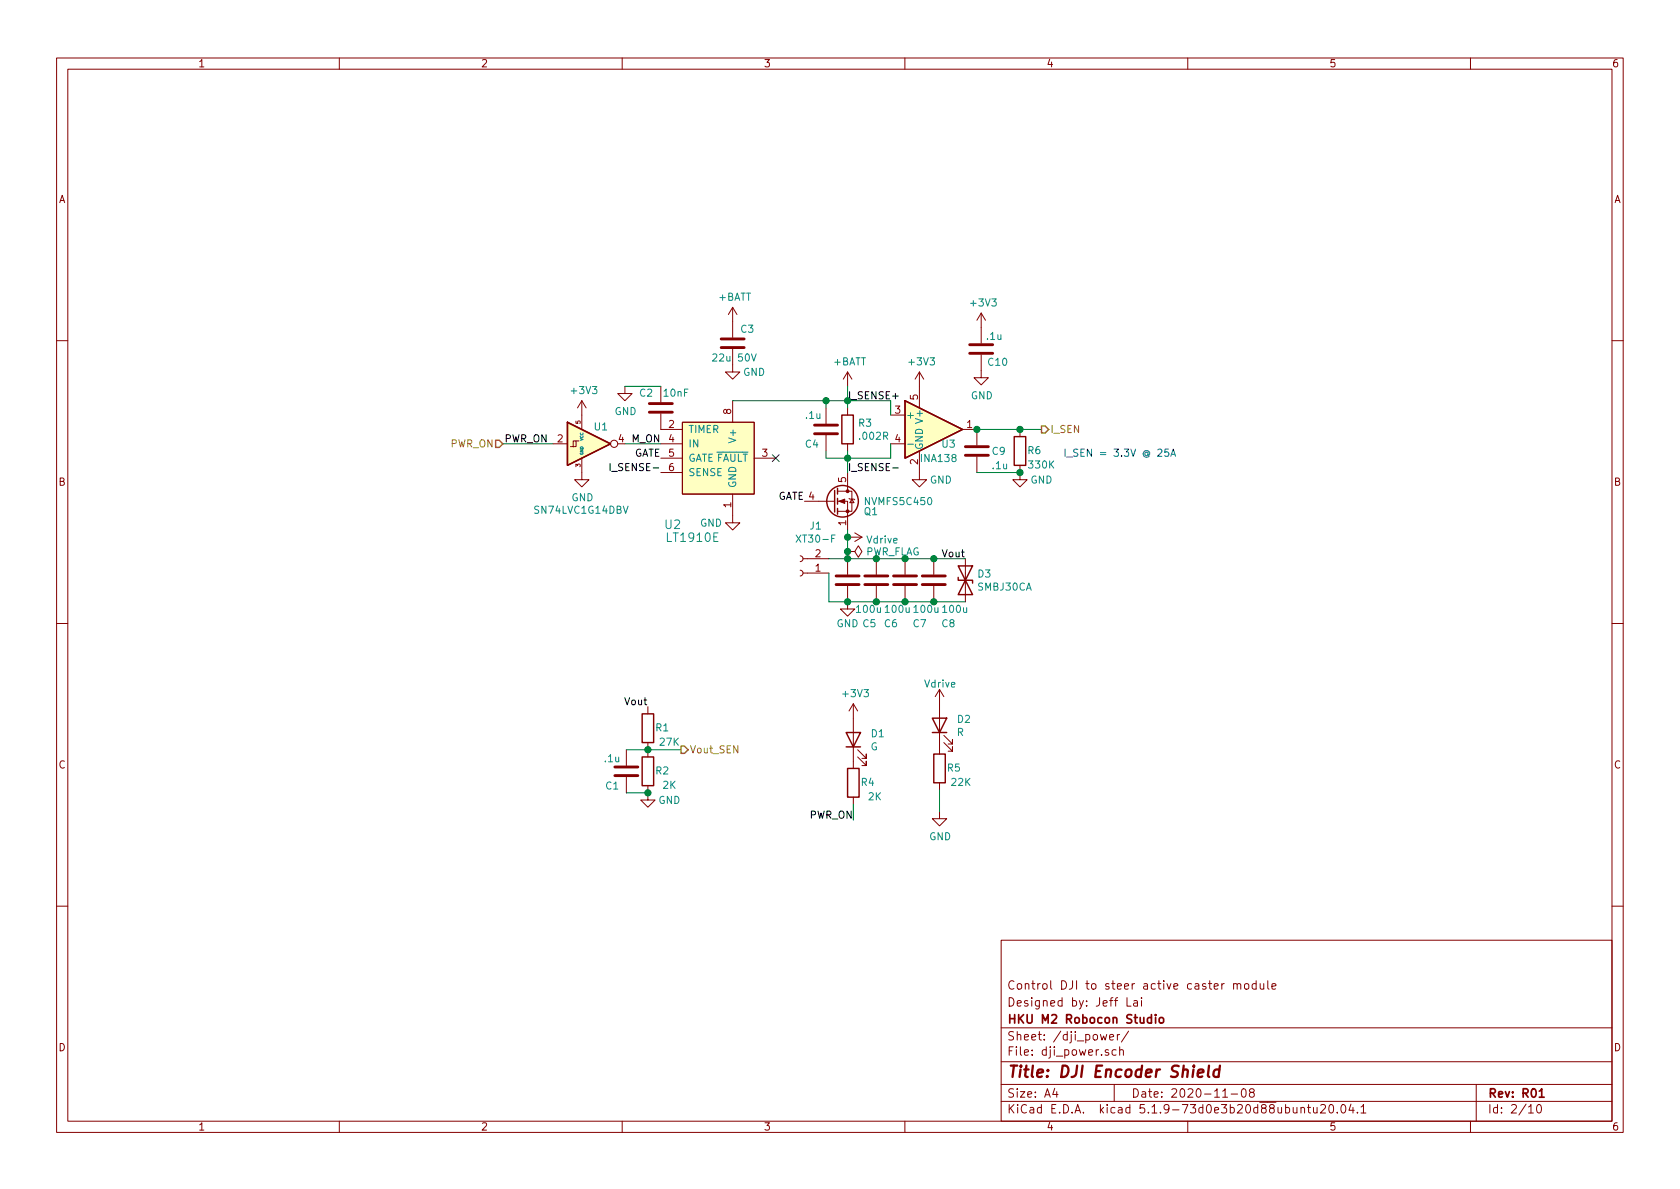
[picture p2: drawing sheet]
<svg xmlns="http://www.w3.org/2000/svg" width="297mm" height="210mm" viewBox="0 0 297 210" stroke-linecap="round" stroke-linejoin="round" font-family="sans-serif">
<g fill="none" stroke="#840000" stroke-width=".18">
<path d="M10 10.3h277v189.9h-277zM12 12.2h273v186.1h-273zM60 10.3v1.9M110 10.3v1.9M160 10.3v1.9M210 10.3v1.9M260 10.3v1.9M129.5 54.4l-.7 1.2M129.5 54.4v5.3M129.5 54.4l.8 1.2M173.5 55.4l-.8 1.2M173.5 55.4v5.3"/>
<path d="M173.5 55.4l.7 1.2M10 60.2h2M97.8 78.5h2.5M100.8 79h1.1v-1h-.6v1M101.9 78h.5M102.9 70.9v5M102.9 70.9l-.8 1.2M102.9 70.9l.7 1.2M110.5 68.3v1.3h1.3l-1.3 1.3-1.3-1.3h1.3M116.8 73.1v2.8h3.8M116.8 78.5h3.8M116.8 68.3v2.8"/>
<path d="M120.6 74.7h12.7v12.7h-12.7zM129.5 61.7v4.1h1.3l-1.3 1.3-1.2-1.3h1.2M129.5 70.9v3.8M146 72.1v2.8M146 77v2.8M149.9 65.8v2.5M149.9 72.1v1.3M149.9 78.5v1.3M149.9 65.8l-.8 1.3M149.9 65.8l.7 1.3M157.5 73.4h2.5M157.5 78.5h2.5"/>
<path d="M162.6 79.8v5h1.2l-1.2 1.3-1.3-1.3h1.3M162.6 65.8v6.3M162.6 65.8l-.8 1.3M162.6 65.8l.7 1.3M170.2 75.9h2.5v2.8M173.5 62.7v4.1h1.3l-1.3 1.3-1.3-1.3h1.3M180.3 75.9v1.3M285 60.2h2M102.9 81v3.8h1.2l-1.2 1.3-1.3-1.3h1.3M116.8 81h3.8M116.8 83.6h3.8M129.5 87.4v5.1h1.3l-1.3 1.2-1.2-1.2h1.2"/>
<path d="M133.3 81h3.9M141.5 98.3l.3 .1 .2 .3-.1 .4-.4 .2M142 98.8h4.6M142.2 88.6h5.4M148.1 88.6h1.8v5.1M148.1 86.9h2.5v3.5h-2.5M149.9 97.5h1.2l.7-1 .6 1-.6 1-.7-1M149.9 97.5h.1M149.9 95h2.5M149.9 83.6v3.3M149.9 98.8v2.8M150.1 88.1l.1 .2h.8l.1 .1"/>
<path d="M150.6 88.3l.4 .6h-.8zM151.1 94.2l1.3 .8M152.4 95l-1.3 .8M154.9 98.8v2.8M160 98.8v2.8M165.1 98.8v2.8M170.7 98.8v7.6M172.7 80.8v2.8M180.3 82.3v2.5h1.3l-1.3 1.3-1.2-1.3h1.2M10 110.3h2M141.5 100.8l.3 .2 .2 .2-.1 .5-.4 .1M142 101.3h4.6"/>
<path d="M149.9 103.6v4.1h1.2l-1.2 1.3-1.3-1.3h1.3M154.9 103.6v2.8M160 103.6v2.8M165.1 103.6v2.8M285 110.3h2M110.7 132.6v2.8M110.7 137.4v2.8M114.6 138.9v2.6h1.2l-1.2 1.2-1.3-1.2h1.3M114.6 125v1.2M114.6 131.3v2.6M150.9 124.5v11.4M150.9 124.5l-.8 1.2"/>
<path d="M150.9 124.5l.7 1.2M151.6 133.9l1.6 1.5v-.8v.8h-.8M151.6 132.6l1.6 1.5v-.8v.8h-.8M166.1 121.9v11.4M166.1 138.4v1.3M166.1 121.9l-.7 1.3M166.1 121.9l.8 1.3M166.9 131.3l1.5 1.5v-.7v.7h-.8M166.9 130l1.5 1.6v-.8v.8h-.8M150.9 141v1.2M166.1 143.5v1.3h1.3l-1.3 1.2-1.3-1.2h1.3M10 160.2h2"/>
<path d="M177 166.3h108v32h-108zM199.3 176.4v1.5h.7M200.5 177h.5l.1 .9M201.1 177.3l-.5 .1a.29 .29 0 0 0-.2 .2 .29 .29 0 0 0 .2 .3l.5-.1M201.8 176.4v.2M201.8 176.9v1M216.5 173.9l-.5 .3M218.1 174.1l.2-.2 .4 .1v.9M218.1 173.9v1M218.7 174.1l.2-.2 .4 .1 .1 .9M220.1 174.1l.2-.2 .5 .2v.7l-.3 .1-.4-.1zM222.1 174l-.4-.1-.3 .3 .1 .6 .2 .1 .4-.1"/>
<path d="M222.1 173.4v1.5M222.8 173.9v.8a.37 .37 0 0 0 .6 .1M223.4 173.9v1M224.2 173.4v1.3l.2 .2M224.9 174.4l.7-.1-.1-.3-.4-.1-.2 .2v.7h.6M285 160.2h2M60 198.3v1.9M110 198.3v1.9M160 198.3v1.9M177 194.8h108M177 191.8h108M177 187.8h108"/>
<path d="M177 181.8h108M186.5 192.5l-.4 1h1M186.8 193v1M194.6 182.9l.2 1 .3-.7 .3 .7 .3-1M196 185.7a.37 .37 0 0 0-.6 .1l.1 .2 .5 .2 .1 .1-.3 .3-.4-.1M196.2 183.4l.7-.1-.1-.3-.4-.1-.2 .2 .1 .7h.5M197 191.8v3M197.3 185.7l-.4-.1-.3 .3 .1 .6 .2 .1 .4-.1M197.6 182.9v1M198 185.7a.37 .37 0 0 1 .6 .1v.8M198 182.9l-.4 .2v.1M198 185.1v1.5"/>
<path d="M199.5 182.3l-1.2 2M210 198.3v1.9M216.2 194h.8M217.7 193.5h1.1M219.6 192.7l.4-.2a.94 .94 0 0 1 0 1.5 .82 .82 0 0 1-.4-1.3zM221.2 193.2l-.3-.3 .1-.2 .2-.2 .4 .1 .2 .2-.1 .2-.6 .2a.48 .48 0 0 0-.1 .7l.2 .1 .5-.1a.48 .48 0 0 0-.1-.7h-.1M230 196l.2-.2 .4 .1 .1 .9M230 195.8v1M231.2 195.8h.5M231.4 195.3v1.3l.3 .2M232.2 195.8l.1 .9 .4 .1 .2-.1M232.9 195.8v1"/>
<path d="M233.5 195.5l.2-.2h.4l.3 .5-.9 1h.9M235.2 195.4l.2-.1a.94 .94 0 0 1 0 1.5 .82 .82 0 0 1-.2-1.4zM236.4 196.7v.1M237.3 195.4l.1-.1a.8 .8 0 0 1 .6 .8 .8 .8 0 0 1-.6 .7 1 1 0 0 1-.1-1.4zM238.9 195.2l-.4 1.1h.9M239.2 195.8v1M240 196.7v.1M240.6 195.8l.5-.5v1.5M240.6 196.8h.9M260 198.3v1.9M261 191.8v6.5M270.3 195.8l.4-.5v1.5"/>
<path d="M270.3 196.8h.8M271.8 195.5l.4-.2a.94 .94 0 0 1 0 1.5 .79 .79 0 0 1-.4-1.3z"/>
<circle cx="108.6" cy="78.5" r=".63"/>
</g>
<path d="M203.6 179.4v1.5M204.3 179.4v.2M204.3 179.9v1M203.6 180l-.4-.1-.3 .3v.6l.3 .1 .4-.1M205 180.1l.2-.2 .5 .2v.7l-.2 .1-.5-.1zM272.2 193l.4-.5v1.5M272.2 194h.8" fill="none" stroke="#840000" stroke-width=".3"/>
<path d="M211.8 189.8l1-.2-.1-.4-.5-.1-.4 .3v.9l.2 .1 .6-.1M213.8 188.4l-.2 1.8 .2 .2M215.6 189.2a.68 .68 0 0 0-1 .3v.8l.3 .1 .5-.1M215.7 188.4l-.3 2" fill="none" stroke="#840000" stroke-width=".41"/>
<g fill="none" stroke="#840000" stroke-width=".51">
<path d="M127.5 59.9h4.1M114.8 71.4h4.1M114.8 72.9h4.1M127.5 61.5h4.1M144 76.7h4.1M144 75.2h4.1M170.7 79h4.1M171.4 62.5h4.1M171.4 61h4.1M170.7 80.5h4.1M147.8 103.4h4.1M147.8 101.8h4.1"/>
<path d="M152.9 103.4h4.1M152.9 101.8h4.1M158 103.4h4.1M158 101.8h4.1M163.1 103.4h4M163.1 101.8h4M108.7 137.2h4.1M108.7 135.6h4.1"/>
</g>
<g fill="none" stroke="#840000" stroke-width=".25">
<path d="M100.3 74.7l7.6 3.8-7.6 3.8zM148.8 73.4h2.1v5.1h-2.1zM160 70.9l10.2 5-10.2 5.1zM179.3 77.2h2.1v5.1h-2.1zM147.6 86.7v3.8M148.1 86.4v1M148.1 88.1v1M148.1 89.9v1M169.4 102.1v.5h2.6v.5M169.4 100.1l2.6 5.1h-2.6l2.6-5.1zM113.5 126.2h2.1v5.1h-2.1zM113.5 133.9h2.1v5h-2.1z"/>
<path d="M149.6 129.5h2.5l-1.2 2.6zM149.6 132.1h2.5M149.9 135.9h2v5.1h-2zM164.8 127h2.6l-1.3 2.5zM164.8 129.5h2.6M165.1 133.3h2v5.1h-2z"/>
<circle cx="149" cy="88.6" r="2.79"/>
</g>
<g fill="#ffffc2" stroke="#ffffc2" stroke-width=".18">
<path d="M160 70.9l10.2 5-10.2 5.1z"/>
<path d="M100.3 74.7l7.6 3.8-7.6 3.8z"/>
<path d="M120.6 74.7h12.7v12.7h-12.7z"/>
</g>
<path d="M132.9 62.6l.4 1.2 .4-1.2M160.5 78.6h1" fill="none" stroke="#008484" stroke-width=".18"/>
<g fill="#840000" stroke="#840000" stroke-width=".18">
<path d="M148.3 88.6l1.1-.3v.7z"/>
<circle cx="149.9" cy="90.4" r=".25"/>
<circle cx="149.9" cy="86.9" r=".25"/>
</g>
<g fill="none" stroke="#008400" stroke-width=".18">
<path d="M88.9 78.5h8.9M110.5 78.5h6.3M110.5 68.3h6.3M129.5 70.9h28v2.5M146 70.9v1.2M149.9 68.3v3.8M149.9 79.8v3.8M157.5 78.5v2.5h-11.5v-1.2M172.7 75.9h11.4M146.6 98.8h24.1M149.9 93.7v5.1M172.7 83.6h7.6"/>
<path d="M146.6 101.3v5.1h24.1M110.7 132.6h9.7M166.1 139.7v3.8M110.7 140.2h3.9M150.9 142.2v2.8"/>
</g>
<path d="M87.6 77.8h.7l.6 .7-.6 .6h-.7zM184.1 75.3h.7l.6 .6-.6 .7h-.7zM120.4 131.9h.6l.7 .7-.7 .6h-.6z" fill="none" stroke="#848400" stroke-width=".25"/>
<path d="M107.9 82v1.2M108.2 83.4h.9M157.8 82.7h1" fill="none" stroke="#000" stroke-width=".18"/>
<path d="M204.7 79.5l.5-.1 .2 .4v.2l-.8 .7h.8M206.6 79.4h-.6l-.1 .6 .5-.1 .3 .3v.3l-.3 .2-.5-.1M207 80.7l.4-1.3 .4 1.3M207.1 80.3h.6" fill="none" stroke="#0000c2" stroke-width=".18"/>
<g fill="#008400" stroke="#008400" stroke-width=".25">
<circle cx="149.9" cy="81" r=".51"/>
<circle cx="154.9" cy="98.8" r=".51"/>
<circle cx="160" cy="98.8" r=".51"/>
<circle cx="146.1" cy="70.9" r=".51"/>
<circle cx="160" cy="106.4" r=".51"/>
<circle cx="154.9" cy="106.4" r=".51"/>
<circle cx="165.1" cy="106.4" r=".51"/>
<circle cx="165.1" cy="98.8" r=".51"/>
<circle cx="180.3" cy="83.6" r=".51"/>
<circle cx="180.3" cy="75.9" r=".51"/>
<circle cx="114.6" cy="140.2" r=".51"/>
<circle cx="149.9" cy="70.9" r=".51"/>
<circle cx="149.9" cy="106.4" r=".51"/>
<circle cx="149.9" cy="98.8" r=".51"/>
<circle cx="149.9" cy="95" r=".51"/>
<circle cx="114.6" cy="132.6" r=".51"/>
<circle cx="172.7" cy="75.9" r=".51"/>
<circle cx="149.9" cy="97.5" r=".51"/>
</g>
<path d="M136.6 80.4l1.2 1.2M137.8 80.4l-1.2 1.2" fill="none" stroke="#000084" stroke-width=".18"/>
<text font-size="2.8" fill="#840000" x="178" y="190.5">Title: DJI Encoder Shield</text>
<g font-size="2.1" fill="#008484">
<text x="117.6" y="93.5">U2</text>
<text x="118.1" y="95.8">LT1910E</text>
</g>
<g font-size="2.1" fill="#840000">
<text x="178" y="178">Designed by: Jeff Lai</text>
<text x="178" y="175">Control DJI to steer active caster module</text>
<text x="178" y="184">Sheet: /dji_power/</text>
<text x="178" y="181">HKU M2 Robocon Studio</text>
<text x="178" y="186.7">File: dji_power.sch</text>
<text x="178" y="196.9">KiCad E.D.A. kicad 5.1.9-73d0e3b20d88ubuntu20.04.1</text>
<text x="178" y="194.1">Size: A4</text>
<text x="200" y="194.1">Date: 2020-11-08</text>
<text x="263" y="194.1">Rev: R01</text>
<text x="263" y="196.9">Id: 2/10</text>
</g>
<g font-size="1.8" fill="#840000">
<text x="35" y="11.9">1</text>
<text x="85" y="11.9">2</text>
<text x="135" y="11.9">3</text>
<text x="185" y="11.9">4</text>
<text x="235" y="11.9">5</text>
<text x="285" y="11.9">6</text>
<text x="10.4" y="35.9">A</text>
<text x="285.4" y="35.9">A</text>
<text x="162.3" y="70.7" transform="rotate(-90 162.3 70.7)">5</text>
<text x="118.3" y="75.7">2</text>
<text x="129.3" y="73.2" transform="rotate(-90 129.3 73.2)">8</text>
<text x="158.3" y="73.1">3</text>
<text x="171" y="75.7">1</text>
<text x="98.6" y="78.2">2</text>
<text x="109.4" y="78.2">4</text>
<text x="118.3" y="78.2">4</text>
<text x="118.3" y="80.8">5</text>
<text x="118.3" y="83.3">6</text>
<text x="134.8" y="80.8">3</text>
<text x="158.3" y="78.2">4</text>
<text x="162.3" y="82.1" transform="rotate(-90 162.3 82.1)">2</text>
<text x="10.4" y="85.9">B</text>
<text x="129.3" y="89.8" transform="rotate(-90 129.3 89.8)">1</text>
<text x="149.6" y="85.3" transform="rotate(-90 149.6 85.3)">5</text>
<text x="285.4" y="85.9">B</text>
<text x="149.6" y="92.9" transform="rotate(-90 149.6 92.9)">1</text>
<text x="144.2" y="101.1">1</text>
<text x="144.2" y="98.5">2</text>
<text x="10.4" y="135.9">C</text>
<text x="285.4" y="135.9">C</text>
<text x="10.4" y="185.9">D</text>
<text x="285.4" y="185.9">D</text>
<text x="35" y="199.9">1</text>
<text x="85" y="199.9">2</text>
<text x="135" y="199.9">3</text>
<text x="185" y="199.9">4</text>
<text x="235" y="199.9">5</text>
<text x="285" y="199.9">6</text>
</g>
<g font-size="1.8" fill="#008484">
<text x="127.1" y="53.2">+BATT</text>
<text x="131" y="58.8">C3</text>
<text x="171.8" y="54.2">+3V3</text>
<text x="126.5" y="63.9">22u 50V</text>
<text x="147.4" y="64.6">+BATT</text>
<text x="160.9" y="64.6">+3V3</text>
<text x="174.5" y="60.1">.1u</text>
<text x="174.8" y="64.7">C10</text>
<text x="101.2" y="69.7">+3V3</text>
<text x="113.1" y="70.1">C2</text>
<text x="117.4" y="70.1">10nF</text>
<text x="131.4" y="66.5">GND</text>
<text x="171.7" y="70.6">GND</text>
<text x="105.1" y="76.1">U1</text>
<text x="108.7" y="73.4">GND</text>
<text x="121.7" y="76.6">TIMER</text>
<text x="130.2" y="77.9" transform="rotate(-90 130.2 77.9)">V+</text>
<text x="142.5" y="74.1">.1u</text>
<text x="151.8" y="75.5">R3</text>
<text x="152.1" y="77.8">.002R</text>
<text x="160.1" y="74">+</text>
<text x="121.7" y="79.1">IN</text>
<text x="121.7" y="81.7">GATEFAULT</text>
<text x="142.4" y="79.2">C4</text>
<text x="163" y="81.7">INA138</text>
<text x="163.2" y="79.6" transform="rotate(-90 163.2 79.6)">GND V+</text>
<text x="166.6" y="79.2">U3</text>
<text x="175.5" y="80.4">C9</text>
<text x="175.5" y="83">.1u</text>
<text x="181.8" y="80.3">R6</text>
<text x="182" y="82.8">330K</text>
<text x="101" y="88.6">GND</text>
<text x="121.7" y="84.2">SENSE</text>
<text x="130.2" y="86.4" transform="rotate(-90 130.2 86.4)">GND</text>
<text x="153.2" y="89.3">NVMFS5C450</text>
<text x="164.4" y="85.5">GND</text>
<text x="182.2" y="85.5">GND</text>
<text x="94.7" y="90.9">SN74LVC1G14DBV</text>
<text x="123.8" y="93.1">GND</text>
<text x="141.3" y="96">XT30-F</text>
<text x="143.3" y="93.6">J1</text>
<text x="152.8" y="91.1">Q1</text>
<text x="152.9" y="98.2">PWR_FLAG</text>
<text x="153.3" y="96.1">Vdrive</text>
<text x="172.9" y="102.1">D3</text>
<text x="172.9" y="104.4">SMBJ30CA</text>
<text x="147.9" y="110.9">GND C5</text>
<text x="151.6" y="108.4">100u 100u 100u 100u</text>
<text x="156.4" y="110.9">C6</text>
<text x="161.5" y="110.9">C7</text>
<text x="166.6" y="110.9">C8</text>
<text x="149.2" y="123.3">+3V3</text>
<text x="163.6" y="121.6">Vdrive</text>
<text x="116" y="129.3">R1</text>
<text x="116.7" y="131.9">27K</text>
<text x="154.1" y="130.4">D1</text>
<text x="169.2" y="130.1">R</text>
<text x="169.3" y="127.8">D2</text>
<text x="107" y="134.8">.1u</text>
<text x="116" y="137">R2</text>
<text x="153.9" y="132.7">G</text>
<text x="167.5" y="136.4">R5</text>
<text x="107.1" y="139.6">C1</text>
<text x="116.4" y="142.2">GND</text>
<text x="117.2" y="139.5">2K</text>
<text x="152.3" y="139">R4</text>
<text x="153.6" y="141.5">2K</text>
<text x="168.3" y="139">22K</text>
<text x="164.3" y="148.6">GND</text>
</g>
<g font-size="1.8">
<text x="149.9" y="70.6">I_SENSE+</text>
<text x="89.2" y="78.2">PWR_ON</text>
<text x="108.8" y="83.3">I_SENSE-</text>
<text x="111.7" y="78.2">M_ON</text>
<text x="111.9" y="80.8">GATE</text>
<text x="149.9" y="83.3">I_SENSE-</text>
<text x="137.3" y="88.4">GATE 4</text>
<text x="166.8" y="98.5">Vout</text>
<text x="110.6" y="124.7">Vout</text>
<text x="143.1" y="144.8">PWR_ON</text>
</g>
<g font-size="1.8" fill="#848400">
<text x="185.7" y="76.6">I_SEN</text>
<text x="79.6" y="79.1">PWR_ON</text>
<text x="121.9" y="133.2">Vout_SEN</text>
</g>
<text font-size="1.8" fill="#0000c2" x="188" y="80.8">I_SEN = 3.3V @ 25A</text>
<g font-size="1.1" fill="#840000">
<text x="102.6" y="74.9" transform="rotate(-90 102.6 74.9)">5</text>
<text x="102.6" y="82.6" transform="rotate(-90 102.6 82.6)">3</text>
</g>
<g font-size=".7" fill="#008484">
<text x="103.1" y="77.9" transform="rotate(-90 103.1 77.9)">VCC</text>
<text x="103.1" y="80.5" transform="rotate(-90 103.1 80.5)">GND</text>
</g>
</svg>
